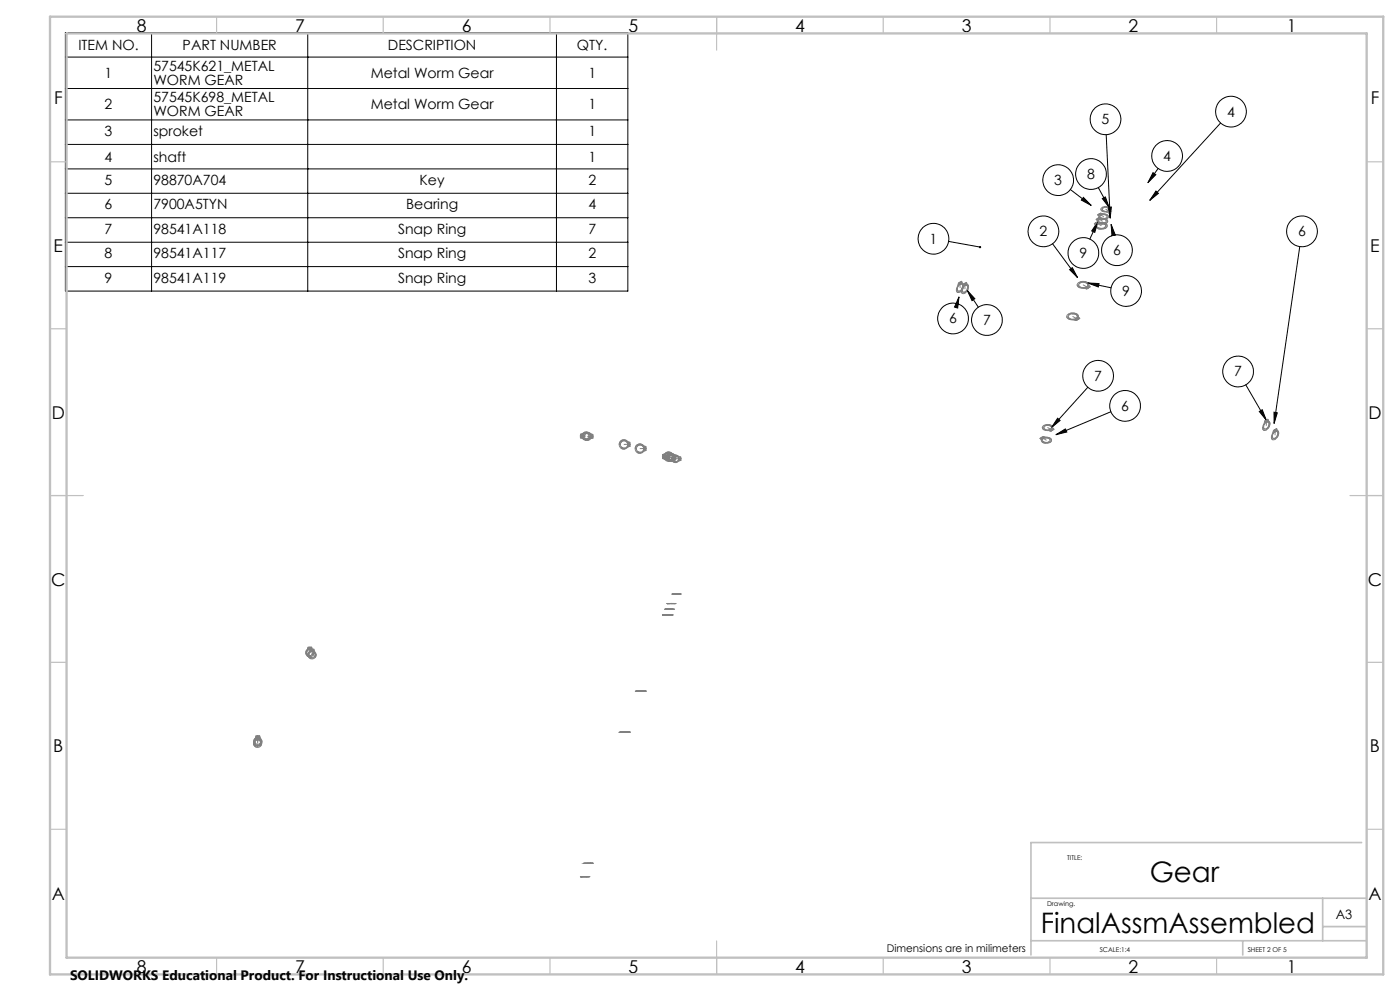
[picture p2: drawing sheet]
<svg xmlns="http://www.w3.org/2000/svg" width="420mm" height="297mm" viewBox="0 0 420 297" stroke-linecap="round" stroke-linejoin="round" font-family="sans-serif">
<g fill="none" stroke="#808080" stroke-width=".3">
<path d="M328.8 66.7l.7-.2 .6 .2a1.38 1.38 0 0 1 1.9 1.3 2.14 2.14 0 0 1-3.4-.3l.1-.3-.3-.3 .2-.3 .8 .3a1.44 1.44 0 0 1 2.3 .7 1.64 1.64 0 0 1-2.7-.2l.4-.5M328.9 65.8l.4-.3 .6 .3a.63 .63 0 0 0-.2 .8 .63 .63 0 0 0 .7 .4 .85 .85 0 0 0 1.1-.1 .85 .85 0 0 0 .2-1l-.8-.3-1 .2-.5-.4 .5-.2 .6 .2a1.18 1.18 0 0 1 1.7 1.2 1.9 1.9 0 0 1-3-.2zM329.4 64.4l.3-.2 .2 .2 .4 .1a.65 .65 0 0 0-.1 .9 .65 .65 0 0 0 .8 .1 .66 .66 0 0 0 .9-.1 .66 .66 0 0 0 0-.8l-.6-.3-1 .2-.1-.3-.4-.1 .5-.2 .6 .2a1.12 1.12 0 0 1 1.5 1.1 1.64 1.64 0 0 1-2.7-.3zM330.5 62.3a1.63 1.63 0 0 1 2.6 .4l.3 .5-.2 .3-.6 .2-.7-.2a1.13 1.13 0 0 1-1.6-1zM330.8 62.5a1.11 1.11 0 0 1 1.1-.4 1.11 1.11 0 0 1 .8 .8 1.2 1.2 0 0 1-2-.3zM332.5 63.1l.5 .1 .1 .3M332.5 63.2l.2 .3h.4M287.6 84.9l.4-.3v.7v-.7l.4-.2 .2 .5a1.55 1.55 0 0 1-.5 2.6 .76 .76 0 0 1-1.1 0 .76 .76 0 0 1 0-1.1zM287.7 84.9l.2 .2-.2 .1zM287.8 85.4a.65 .65 0 0 1 1-.1 .65 .65 0 0 1-.1 1 .84 .84 0 0 1-.5 .8 .84 .84 0 0 1-1-.1l.1-.8zM288.2 84.7h.2l-.3 .2zM289 85.3l.4-.4 .1 .7a1.14 1.14 0 0 0-.8 .9 1.14 1.14 0 0 0 .4 1.1 1.28 1.28 0 0 0 .8-2.1l-.4 .1v-.7l.4-.2 .2 .5a1.6 1.6 0 0 1-.5 2.6 .77 .77 0 0 1-1.1 0 .77 .77 0 0 1 0-1.1z"/>
<path d="M289.2 85.3h.1l-.1 .3zM289.7 84.9l-.1 .4zM320.2 94.4a2.15 2.15 0 0 1 3.3 .4l.3 .6-.2 .3-.7 .3-.7-.2a1.48 1.48 0 0 1-2.1-1.2zM320.7 94.4a1.56 1.56 0 0 1 2.5 .6 1.63 1.63 0 0 1-2.7-.1zM322.7 95.7l.3 .1zM322.8 95.4l.6 .4M323.3 84.9a2.04 2.04 0 0 1 3.3 .5l.4 .5-.4 .4-.7-.3 .6 .3-.6 .3-.6-.2a1.38 1.38 0 0 1-2-1.3zM323.8 85a1.56 1.56 0 0 1 2.5 .5 1.56 1.56 0 0 1-2.7-.2zM326.3 85.9l.4 .1zM174.2 130.1l.6-.1a1.22 1.22 0 0 1 1.8-.2 1.22 1.22 0 0 1 0 1.8 1.22 1.22 0 0 1-1.8-.2l-.6-.2-.1-.5h.7a.94 .94 0 0 0 1.2 1 .94 .94 0 0 0 .4-1.6 .94 .94 0 0 0-1.6 .3v.3h-.7zM175.3 130l.5-.4h.8l1.2 .7v.4h-.6a.94 .94 0 0 0-1.4-.7 .94 .94 0 0 0 0 1.6 .94 .94 0 0 0 1.4-.7l.7-.1-.1 .5-.6 .2a1.22 1.22 0 0 1-1.7 .2 1.22 1.22 0 0 1-.2-1.7zM186.1 132.3l.6-.4 .6-.1 1.5 .8 .2 .5-.7 .1h.7l-.1 .5-.6 .2a1.4 1.4 0 0 1-2 .4 1.4 1.4 0 0 1-.2-2z"/>
<path d="M191 133.4l1.1-.3 1.5 .7 .2 .6-.7 .1h.7l-.1 .5-.6 .2a1.39 1.39 0 0 1-2 .3 1.39 1.39 0 0 1-.1-2.1zM198.9 136.2l.5-.1a1.39 1.39 0 0 1 2.1-.3 1.39 1.39 0 0 1 0 2.1 1.39 1.39 0 0 1-2.1-.3l-.6-.2-.1-.5h.7a1.11 1.11 0 0 0 1.7 .9 1.11 1.11 0 0 0 0-1.9 1.11 1.11 0 0 0-1.7 .9h-.7zM200.1 137h-.6l.1 .6 1.2 .2a1.12 1.12 0 0 0 1.6 .3 1.12 1.12 0 0 0 .1-1.7 1.12 1.12 0 0 0-1.7 .2l-.6 .1-.1 .5M200.1 137.2l.1 .5M200.1 137h-.6l.1-.5 .5-.2a1.22 1.22 0 0 1 1.8-.2 1.22 1.22 0 0 1 0 1.8 1.22 1.22 0 0 1-1.8-.2M200.1 137.2h.2M200.3 137.2l.2-.2 .1 .2M200.3 137.2l.1 .2 .2-.2M200.6 137.2h.2M201.8 136.8l1-.4 1.4 .6v.9l-.6 .2a1.12 1.12 0 0 1-1.6 .3 1.12 1.12 0 0 1-.2-1.6zM203.6 137.5h.1M203.7 137.5l.2-.2 .2 .2"/>
<path d="M203.7 137.5l.1 .2 .3-.2M204.1 137.5h.1M312.2 131.3l.3-.2 .5 .3-.5-.3 .5-.2 .7 .2a1.15 1.15 0 0 1 1.2 0 1.15 1.15 0 0 1 .4 1.2 1.8 1.8 0 0 1-2.9-.4zM312.8 131.6a1.3 1.3 0 0 1 2.2 .4 1.24 1.24 0 0 1-1.2 .6 1.24 1.24 0 0 1-1.1-.8zM315 128.9l.4 .1zM315.1 128.6a.65 .65 0 0 0 .2-.8 .65 .65 0 0 0-.8-.3 .87 .87 0 0 0-1 .1 .87 .87 0 0 0-.2 .9l.7 .3 1.1-.1 .6 .2 .4-.3-.4-.3a1.65 1.65 0 0 0-2.7-.7 .84 .84 0 0 0-.1 1 .84 .84 0 0 0 .9 .4l1.3 .2 .6-.2M379.4 126.3l.4-.4 .1 .7v-.7l.5-.2 .1 .5a1.7 1.7 0 0 1-.6 2.7 .77 .77 0 0 1-1-.2 .77 .77 0 0 1 0-1zM379.4 127a.7 .7 0 0 1 1.1-.5 .7 .7 0 0 1 .1 1.2 .87 .87 0 0 1-.6 .8 .87 .87 0 0 1-.9-.2v-.6zM379.6 126.3h.2l-.2 .3zM380.1 126l.2 .1-.3 .2zM382.2 129.7a.69 .69 0 0 1 1.1-.2 .69 .69 0 0 1-.2 1.1 .75 .75 0 0 1-.5 .7 .75 .75 0 0 1-.9-.3l.1-.7zM382.2 129.1h.2l-.1 .3z"/>
<path d="M382.5 128.8l-.5 .3-.1 .6a1.22 1.22 0 0 0 .1 2.1 1.85 1.85 0 0 0 1.2-2.7l-.2-.6-.3 .1-.2 .1v.7M201.5 178h2.1zM201.9 178h1.7zM203.6 178h.6M203.7 178h.4M92.9 194l-.5 .1-.1 .5a1.22 1.22 0 0 0-.3 1.8 1.22 1.22 0 0 0 1.9 0 1.22 1.22 0 0 0-.3-1.8M92.9 194v.6M93 194l.5 .1 .1 .5M93 194.7h1.1l.2 .5a1.22 1.22 0 0 1 .2 1.8 1.22 1.22 0 0 1-1.8 0 1.22 1.22 0 0 1 .2-1.8zM93.6 194.6v.7M198.7 184.3h3.3h-2.6M198.7 184.3h.2"/>
<path d="M198.7 184.3h.7M198.9 184.3h.3zM199.4 184.3h2.2zM199.5 182.6h.1M199.5 182.6h.6M199.7 182.6h.3zM200.1 180.9h.1M200.1 182.6h1.9zM200.1 182.6h2.3zM200.1 180.9h.7M200.3 180.9h.3zM200.8 180.9h2z"/>
<path d="M200.8 180.9h1.7zM200.8 180.9h-.7M185.8 219.4l2.5 .1zM186.1 219.4l2.2 .1zM188.3 219.4l.7 .1M188.5 219.4h.3zM188.5 219.5h.3zM189 219.5h.1M190.5 207.1h2.6zM190.9 207.1h2.2zM193.1 207.1h.7M193.3 207.1h.3z"/>
<path d="M193.8 207.1h.1M76.8 221.2l.5-.1v.7a.93 .93 0 0 0-.7 1.4 .93 .93 0 0 0 1.5 0 .93 .93 0 0 0-.7-1.4l-.1-.7 .5 .1 .2 .6a1.22 1.22 0 0 1 .2 1.8 1.22 1.22 0 0 1-1.8 0 1.22 1.22 0 0 1 .2-1.8zM76.8 220.7l.5-.1v.6a.93 .93 0 0 0-.7 1.4 .93 .93 0 0 0 1.6 0 .93 .93 0 0 0-.7-1.4l-.1-.6 .5 .1 .1 .5a1.22 1.22 0 0 1 .3 1.8 1.22 1.22 0 0 1-1.9 0 1.22 1.22 0 0 1 .3-1.8zM175 258.8h2.2zM175.3 258.8h1.9zM177.2 258.7l.6 .1M177.4 258.8h.3zM177.4 258.7h.3zM174.1 262.7h.7M174.3 262.7h.3zM174.8 262.7h1.8zM174.8 262.7h2.2z"/>
<circle cx="328.8" cy="67.1" r=".18"/>
<circle cx="329.3" cy="65.8" r=".16"/>
<circle cx="329.3" cy="66.7" r=".17"/>
<circle cx="329.8" cy="65.5" r=".16"/>
<circle cx="323.4" cy="95.4" r=".19"/>
<circle cx="326" cy="86.3" r=".18"/>
<circle cx="174.4" cy="131" r=".16"/>
<circle cx="174.5" cy="130.4" r=".14"/>
<circle cx="177.5" cy="130.5" r=".14"/>
<circle cx="177.5" cy="131" r=".16"/>
<circle cx="187.2" cy="133.2" r="1.1"/>
<circle cx="188.6" cy="132.9" r=".17"/>
<circle cx="188.7" cy="133.5" r=".17"/>
<circle cx="192" cy="134.5" r="1.09"/>
<circle cx="193.4" cy="134.1" r=".17"/>
<circle cx="193.4" cy="134.7" r=".17"/>
<circle cx="199.1" cy="137.1" r=".17"/>
<circle cx="199.1" cy="136.5" r=".17"/>
<circle cx="199.8" cy="137.3" r=".15"/>
<circle cx="199.8" cy="136.7" r=".15"/>
<circle cx="201.1" cy="137" r=".94"/>
<circle cx="201.6" cy="137.2" r=".84"/>
<circle cx="202.7" cy="137.5" r=".86"/>
<circle cx="312.5" cy="131.4" r=".14"/>
<circle cx="313" cy="131.1" r=".15"/>
<circle cx="315.6" cy="128.6" r=".16"/>
<circle cx="382.8" cy="128.9" r=".16"/>
<circle cx="92.7" cy="194.3" r=".14"/>
<circle cx="92.9" cy="195.6" r=".93"/>
<circle cx="93.2" cy="194.3" r=".15"/>
<circle cx="93.3" cy="194.9" r=".15"/>
<circle cx="93.6" cy="196.2" r=".92"/>
<circle cx="93.9" cy="194.9" r=".15"/>
<circle cx="77" cy="221.4" r=".14"/>
<circle cx="77.1" cy="220.9" r=".15"/>
<circle cx="77.5" cy="221.4" r=".15"/>
<circle cx="77.6" cy="220.9" r=".15"/>
</g>
<g fill="none" stroke="#000" stroke-width=".3">
<path d="M19.6 9.8h168.7v77.4h-168.7zM19.6 17.1h168.7M45.5 9.8v77.4M92.3 9.8v77.4M166.9 9.8v77.4M19.6 26.5h168.7M19.6 35.9h168.7M366.2 36.9l-21.3 23.1M19.6 43.3h168.7M19.6 50.6h168.7M19.6 57.9h168.7M321.1 56.8l6.2 4.8"/>
<path d="M325 59.2l2.3 2.4-2.9-1.6zM329.5 56.2l3.2 6M330.7 59.5l.9-.5 1.1 3.2zM331.9 40.4l1.2 25M345.9 51.7l.8 .6-2.3 2.4zM346.8 57.3l.7 .7-2.6 2zM347.5 50.5l-3.1 4.2M19.6 65.3h168.7M19.6 72.6h168.7M19.6 79.9h168.7M284.6 72.4l9.4 1.6M315.8 73.1l7.5 10.1"/>
<path d="M329.4 66.4l-2.4 5.2M329.4 66.4l-1 3.2-.9-.4zM332.4 62.1h1l-.3 3.3zM333.3 67.3l.8 3.2M333.3 67.3l1.3 3.1-1 .2zM389.9 73.9l-7.7 53M287.7 89l-.5 2M287.7 89l-.4 3.3-1-.3zM290.2 87.1l3.3 5M290.2 87.1l2.3 2.4-.9 .6zM320.9 80.8l.8-.6 1.6 3zM326.4 84.8l6.9 1.5"/>
<path d="M326.4 84.8l3.3 .2-.2 1zM326.4 116.1l-10.9 12M373.7 115.3l6.2 10.6M316.8 130.3l2.8-1.8 .4 1zM317.3 125.3l.7 .7-2.5 2.1zM333.3 123.4l-16.5 6.9M377.8 123.3l.9-.5 1.2 3.1zM382.2 123.5l1 .2-1 3.2z"/>
<circle cx="331.6" cy="35.7" r="4.6"/>
<circle cx="369.3" cy="33.5" r="4.6"/>
<circle cx="317.4" cy="54" r="4.6"/>
<circle cx="327.3" cy="52.1" r="4.6"/>
<circle cx="350.1" cy="46.7" r="4.6"/>
<circle cx="280" cy="71.6" r="4.6"/>
<circle cx="313" cy="69.3" r="4.6"/>
<circle cx="325" cy="75.8" r="4.6"/>
<circle cx="335.1" cy="75" r="4.6"/>
<circle cx="390.6" cy="69.3" r="4.6"/>
<circle cx="285.9" cy="95.5" r="4.6"/>
<circle cx="296.1" cy="95.9" r="4.6"/>
<circle cx="337.8" cy="87.2" r="4.6"/>
<circle cx="329.5" cy="112.6" r="4.6"/>
<circle cx="371.4" cy="111.3" r="4.6"/>
<circle cx="337.5" cy="121.6" r="4.6"/>
</g>
<path d="M331 66.9a1.25 1.25 0 0 0-1.9 1 1.61 1.61 0 0 0 2.6-.4l-.7-.6M323 94.5a.96 .96 0 0 1-.2 1 .96 .96 0 0 1-1.1 .2 .84 .84 0 0 1-1-.3 .84 .84 0 0 1 0-1 1.97 1.97 0 0 1 2.3 .1M326.2 85a.96 .96 0 0 1-.3 1.1 .96 .96 0 0 1-1.1 .1 .84 .84 0 0 1-.9-.2 .84 .84 0 0 1-.1-1 1.97 1.97 0 0 1 2.4 0M187.5 132.1a1.1 1.1 0 0 1 .5 1.8 1.1 1.1 0 0 1-1.8-.3 1.1 1.1 0 0 1 1.2-1.5h.1M192.3 133.4a1.1 1.1 0 0 1 .5 1.8 1.1 1.1 0 0 1-1.8-.4 1.1 1.1 0 0 1 1.2-1.4h.1M200.2 135.8a1.1 1.1 0 0 0-.5 1.8 1.1 1.1 0 0 0 1.9-.4 1.1 1.1 0 0 0-1.2-1.4h-.2" fill="none" stroke="#808080" stroke-width=".3" stroke-dasharray="15.2 1.3 1.3 1.3" stroke-dashoffset="13.7" stroke-linecap="butt"/>
<path d="M331.3 66.8a1.75 1.75 0 0 0-2.6 1.1 2.09 2.09 0 0 0 3.5-.2l-.3-.6-.6-.3M323.3 94.3a1.08 1.08 0 0 1-.1 1.2 1.08 1.08 0 0 1-1.2 .3 1.32 1.32 0 0 1-1.8-1.3 2.39 2.39 0 0 1 3.1-.2M326.4 84.9a1.08 1.08 0 0 1-.1 1.2 1.08 1.08 0 0 1-1.2 .3 1.32 1.32 0 0 1-1.8-1.4 2.39 2.39 0 0 1 3.1-.1" fill="none" stroke="#808080" stroke-width=".3" stroke-dasharray="15.2 1.3 1.3 1.3" stroke-dashoffset="12.7" stroke-linecap="butt"/>
<g fill="none" stroke="#808080" stroke-width=".3" stroke-dasharray="15.2 1.3 1.3 1.3" stroke-dashoffset="14.2" stroke-linecap="butt">
<path d="M331.3 65.7a1.01 1.01 0 0 0-1.1-.1 1.01 1.01 0 0 0-.5 1 1.26 1.26 0 0 0 2.1-.5l-.5-.4M288.8 85.5a.91 .91 0 0 0-1-.2 .91 .91 0 0 0-.5 .9 .66 .66 0 0 0 .2 1 .66 .66 0 0 0 .9-.4l.4-.7v-.6M290.3 85.8a.91 .91 0 0 0-1.1-.2 .91 .91 0 0 0-.5 .9 .66 .66 0 0 0 .3 1.1 .66 .66 0 0 0 .9-.5l.3-.7 .1-.6M175.5 129.8a.93 .93 0 0 0-.5 1.5 .93 .93 0 0 0 1.6-.3 .93 .93 0 0 0-1-1.2h-.1M176.5 129.9a.93 .93 0 0 1 .5 1.5 .93 .93 0 0 1-1.6-.3 .93 .93 0 0 1 1-1.3l.1 .1M200.8 136.1a.93 .93 0 0 0-.4 1.5 .93 .93 0 0 0 1.6-.3 .93 .93 0 0 0-1-1.2h-.2M314.4 131.3a1.01 1.01 0 0 0-1.1-.1 1.01 1.01 0 0 0-.5 1 1.26 1.26 0 0 0 2.2-.5l-.6-.4M315.3 127.8a.9 .9 0 0 1-.3 1 .9 .9 0 0 1-1.1 0 .7 .7 0 0 1-.7-.8 .7 .7 0 0 1 .9-.5l1.2 .3M380.7 126.8a.91 .91 0 0 0-1.1-.2 .91 .91 0 0 0-.4 .9 .66 .66 0 0 0 .2 1.1 .66 .66 0 0 0 .9-.5l.4-.7v-.6M383.3 129.6a.91 .91 0 0 0-1-.2 .91 .91 0 0 0-.5 1 .66 .66 0 0 0 .2 1 .66 .66 0 0 0 .9-.5l.4-.7v-.6M92.1 195.3a.93 .93 0 0 1 1.5-.4 .93 .93 0 0 1-.3 1.5 .93 .93 0 0 1-1.3-1l.1-.1M92.7 195.9a.93 .93 0 0 1 1.6-.4 .93 .93 0 0 1-.4 1.5 .93 .93 0 0 1-1.2-1v-.1"/>
<path d="M76.4 222.4a.93 .93 0 0 1 1.5-.4 .93 .93 0 0 1-.3 1.6 .93 .93 0 0 1-1.2-1.1v-.1M76.5 221.8a.93 .93 0 0 1 1.5-.3 .93 .93 0 0 1-.3 1.5 .93 .93 0 0 1-1.3-1l.1-.2"/>
</g>
<g fill="none" stroke="#808080" stroke-width=".3" stroke-dasharray="15.2 1.3 1.3 1.3" stroke-dashoffset="13.3" stroke-linecap="butt">
<path d="M331.5 65.5a1.47 1.47 0 0 0-2.2 1 1.83 1.83 0 0 0 3-.2l-.3-.5-.5-.3M289.1 85.3a.89 .89 0 0 0-1-.4 .89 .89 0 0 0-.7 .7 1.15 1.15 0 0 0-.5 1.1 1.15 1.15 0 0 0 .8 .9 2.16 2.16 0 0 0 1.4-2.3M290.5 85.6a.89 .89 0 0 0-.9-.4 .89 .89 0 0 0-.7 .7 1.15 1.15 0 0 0-.6 1.1 1.15 1.15 0 0 0 .8 1 2.16 2.16 0 0 0 1.4-2.4M175.4 129.5a1.22 1.22 0 0 0-.5 2 1.22 1.22 0 0 0 2-.4 1.22 1.22 0 0 0-1.3-1.6h-.2M176.6 129.6a1.22 1.22 0 0 1 .5 2 1.22 1.22 0 0 1-2-.4 1.22 1.22 0 0 1 1.3-1.6h.2M200.8 135.8a1.22 1.22 0 0 0-.5 2.1 1.22 1.22 0 0 0 2-.5 1.22 1.22 0 0 0-1.3-1.6h-.2M314.7 131.1a1.47 1.47 0 0 0-2.2 1.1 1.83 1.83 0 0 0 3-.3l-.3-.5-.5-.3M315.6 127.7a.95 .95 0 0 1-.1 1.1 .95 .95 0 0 1-1.1 .2 1.09 1.09 0 0 1-1.2-.1 1.09 1.09 0 0 1-.3-1.1 2.13 2.13 0 0 1 2.7-.1M380.9 126.6a.89 .89 0 0 0-.9-.4 .89 .89 0 0 0-.7 .7 1.15 1.15 0 0 0-.6 1.1 1.15 1.15 0 0 0 .8 1 2.16 2.16 0 0 0 1.4-2.4M383.6 129.4a.89 .89 0 0 0-.9-.4 .89 .89 0 0 0-.8 .7 1.15 1.15 0 0 0-.5 1.1 1.15 1.15 0 0 0 .8 1 2.16 2.16 0 0 0 1.4-2.4M91.8 195.3a1.22 1.22 0 0 1 2-.6 1.22 1.22 0 0 1-.5 2.1 1.22 1.22 0 0 1-1.5-1.4v-.1M92.5 195.9a1.22 1.22 0 0 1 2-.6 1.22 1.22 0 0 1-.5 2.1 1.22 1.22 0 0 1-1.6-1.4l.1-.1"/>
<path d="M76.1 222.4a1.22 1.22 0 0 1 2-.5 1.22 1.22 0 0 1-.4 2 1.22 1.22 0 0 1-1.6-1.4v-.1M76.2 221.8a1.22 1.22 0 0 1 2-.5 1.22 1.22 0 0 1-.5 2.1 1.22 1.22 0 0 1-1.6-1.4l.1-.2"/>
</g>
<path d="M331.6 64.4a.86 .86 0 0 0-1.1-.1 .86 .86 0 0 0-.3 1 1.08 1.08 0 0 0 1.1 .2 1.08 1.08 0 0 0 .7-.8l-.4-.3M332.7 62.4a.94 .94 0 0 1-.6 1 .94 .94 0 0 1-1-.2 .59 .59 0 0 1-.3-.8 .59 .59 0 0 1 .8-.3l1.1 .3M201.4 136.4a.84 .84 0 0 0-.4 1.4 .84 .84 0 0 0 1.4-.3 .84 .84 0 0 0-.8-1.2l-.2 .1M203 136.7a.84 .84 0 0 1 .4 1.4 .84 .84 0 0 1-1.4-.3 .84 .84 0 0 1 .9-1.1h.1" fill="none" stroke="#808080" stroke-width=".3" stroke-dasharray="15.2 1.3 1.3 1.3" stroke-dashoffset="14.5" stroke-linecap="butt"/>
<path d="M331.8 64.2a1.27 1.27 0 0 0-2 1 1.63 1.63 0 0 0 2.7-.4l-.7-.6M332.9 62.3a.9 .9 0 0 1-.1 1 .9 .9 0 0 1-1.1 .2 .95 .95 0 0 1-1-.2 .95 .95 0 0 1-.3-1 1.96 1.96 0 0 1 2.5 0M201.4 136.1a1.12 1.12 0 0 0-.5 1.8 1.12 1.12 0 0 0 1.9-.4 1.12 1.12 0 0 0-1.2-1.4h-.2M203 136.4a1.12 1.12 0 0 1 .5 1.9 1.12 1.12 0 0 1-1.9-.4 1.12 1.12 0 0 1 1.2-1.5h.2" fill="none" stroke="#808080" stroke-width=".3" stroke-dasharray="15.2 1.3 1.3 1.3" stroke-dashoffset="13.6" stroke-linecap="butt"/>
<path d="M203 178h.6h-1.7h1.1M200.8 182.6h-.6h1.8h-1.2M201.4 180.9h-.6h1.7h-1.1M176.5 258.7h.7h-1.8h1.1M175.5 262.7h-.7h1.8h-1.1" fill="none" stroke="#808080" stroke-width=".3" stroke-dasharray="15.2 1.3 1.3 1.3" stroke-linecap="butt"/>
<path d="M203 178h.8h-2.2h1.4M200.2 184.3h-.8h2.2h-1.4M201.4 180.9h-.8h2.2h-1.4M187.5 219.4h.8h-2.2h1.4M192.3 207.1h.8h-2.2h1.4" fill="none" stroke="#808080" stroke-width=".3" stroke-dasharray="15.2 1.3 1.3 1.3" stroke-dashoffset="14.9" stroke-linecap="butt"/>
<path d="M200.2 184.3h-1h2.8h-1.8M187.6 219.4h1h-2.8h1.8M192.3 207.1h1.1h-2.8h1.7" fill="none" stroke="#808080" stroke-width=".3" stroke-dasharray="15.2 1.3 1.3 1.3" stroke-dashoffset="14.4" stroke-linecap="butt"/>
<path d="M200.8 182.6h-.9h2.5h-1.6M176.6 258.7h.8h-2.4h1.6M175.4 262.7h-.8h2.4h-1.6" fill="none" stroke="#808080" stroke-width=".3" stroke-dasharray="15.2 1.3 1.3 1.3" stroke-dashoffset="14.7" stroke-linecap="butt"/>
<path d="M187.6 131.8a1.39 1.39 0 0 1 .6 2.4 1.39 1.39 0 0 1-2.4-.6 1.39 1.39 0 0 1 1.6-1.8h.2M192.3 133.1a1.39 1.39 0 0 1 .7 2.3 1.39 1.39 0 0 1-2.4-.5 1.39 1.39 0 0 1 1.6-1.8h.1M200.2 135.5a1.39 1.39 0 0 0-.6 2.3 1.39 1.39 0 0 0 2.3-.5 1.39 1.39 0 0 0-1.5-1.8h-.2" fill="none" stroke="#808080" stroke-width=".3" stroke-dasharray="15.2 1.3 1.3 1.3" stroke-dashoffset="12.8" stroke-linecap="butt"/>
<g fill="none" stroke="#c0c0c0" stroke-width=".35">
<path d="M65 5v5M115 5v5M165 5v5M215 5v10M265 5v5M315 5v5M365 5v5M15 48.5h5M410 48.5h5M15 98.5h5M410 98.5h5M15 148.5h10"/>
<path d="M405 148.5h10M15 198.5h5M410 198.5h5M15 248.5h5M410 248.5h5M65 287v5M115 287v5M165 287v5M215 282v10M265 287v5M315 287v5M365 287v5"/>
</g>
<path d="M408.5 252.5h-99.2v33.7M309.3 269.2h100.5M396.8 269.2v12.7M396.8 277.7h13M309.3 281.9h100.5M372.8 281.9v4.3" fill="none" stroke="#c0c0c0" stroke-width=".5"/>
<path d="M15 5h400v287h-400zM20 10h390v277h-390z" fill="none" stroke="#c0c0c0" stroke-width=".7"/>
<g fill="none" stroke="#808080" stroke-width=".3" stroke-dasharray="15.2 1.3 1.3 1.3">
<path d="M328.3 67l.4 .4M328.3 67l1.1 .1M328.7 67.4l.3 .1M328.8 66.7l-.5 .3M328.9 66.7l.5-.3M328.9 65.7l.4 .4M328.9 65.7l1 .1M329.3 66.1l.3 .1M329.3 65.5l-.4 .2M329.3 64.4l.4 .4M329.3 64.4l1 .1M329.4 65.4l.4-.2"/>
<path d="M329.4 66.4l.7 .3M329.4 67.1l-.6-.4M329.7 64.1l-.4 .3M329.7 64.8h.3M329.8 64.1l.6 .4M329.8 64.1l.4-.2M329.8 65.2l.7 .2M329.9 65.8l-.6-.4M330.1 66.7v.1M330.2 63.9l.7 .2M330.3 64.5l-.6-.4M330.3 64.5l-.5-.4"/>
<path d="M330.4 67.6l-1-.5M330.5 65.4l.1 .2M330.7 66.3l-.8-.5M330.9 64.1v.2M331 62.3l-.3-.2M331.1 64.9l-.8-.4M331.3 68.2l.3 .2M331.5 66.8l.3 .1M331.8 62.7l.7 .4M331.8 65.3l.3 .2M332 63.5l-.1-.2M332.5 63.2l.6 .3"/>
<path d="M332.5 63.1l.6 .4M332.7 63.7l-.7-.2M332.7 63.7l-.2-.5M333.1 62.8h-.3M333.1 63.5l-.4 .2M333.1 63.5l-.6-.4M333.1 63.5l.4-.3M333.5 63.2l-.4-.4M287.4 85.6l.1 .1M287.5 84.9l-.1 .7M287.5 84.9l.5 .3M288 84.6l-.5 .3"/>
<path d="M288 86.2v-1M288 87.1v.4M288 85.2v-.6M288 84.6l.5-.3M288.5 84.3l.1 .6M288.6 84.9l-.1 .2M288.9 85.9l.1 .1M289 85.2l-.1 .7M289 85.2l.5 .4M289.5 84.9l-.5 .3M289.5 86.5v-.9M289.5 87.5v.3"/>
<path d="M289.5 85.6v-.7M289.5 84.9l.5-.3M290 84.6l.1 .6M290.1 85.2l-.1 .3M320.9 94.3l-.4-.2M321.8 94.9l1 .5M322.2 95.8l-.1-.2M322.8 95.4l.6 .3M322.9 96.1l-.7-.3M322.9 96.1l-.1-.7M323.4 95.8l-.5 .3M323.5 95.7l.4-.3"/>
<path d="M323.5 95h-.3M323.9 95.4l-.4-.4M324 84.8l-.3-.1M325 85.4l1 .5M325.3 86.4v-.2M326 85.9l.6 .4M326 86.6l-.7-.2M326 86.6l-.1-.6M326.5 86.3l-.5 .3M326.6 86.3l.5-.3M326.6 85.5h-.3M327.1 86l-.5-.5"/>
<path d="M174.1 130.7v.5M174.1 131.2l.7 .2M174.1 131.2l.7-.5M174.1 130.6v-.5M174.1 130.1l.7-.1M174.8 131.4l.2-.2M174.8 130.7h-.7M174.8 130l.2 .1M175.4 130.8h-.4M175.7 130.7h-.9M176.3 130.8l.9-.1M176.7 130.7h.3"/>
<path d="M177.2 130.1l-.2 .1M177.2 130.7h.7M177.2 131.4l-.2-.1M177.9 130.2l-.7-.1M177.9 130.7v-.5M177.9 130.8v.5M177.9 131.3l-.7 .1M177.9 131.3l-.7-.5M186.1 133.2h-.3M187.2 133.2h1.1M188.3 132.4l-.2 .2M188.3 133.2h.7"/>
<path d="M188.4 133.9l-.2-.1M189 132.6l-.7-.2M189 133.1v-.5M189 133.2v.6M189 133.8l-.6 .1M189 133.8l-.7-.6M190.9 134.5h-.3M192 134.4h1.1M193.1 133.7l-.2 .1M193.1 134.4h.7M193.2 135.2l-.3-.2M193.8 133.8l-.7-.1"/>
<path d="M193.8 134.4v-.6M193.8 134.4v.6M193.8 135l-.6 .2M193.8 135l-.7-.6M198.8 136.8v.6M198.8 137.4l.6 .2M198.8 137.4l.6-.6M198.8 136.8v-.6M198.8 136.2l.6-.1M199.4 137.6l.2-.2M199.4 136.8h-.6M199.4 136.1l.2 .1"/>
<path d="M199.5 137v.5M199.5 137.5l.6 .2M199.5 137.5l.7-.5M199.5 137v-.6M199.5 136.4l.7-.1M200.1 137.7l.2-.1M200.2 137.2v.4M200.2 137.6l.6 .2M200.2 137.6l.6-.4M200.2 137.1l.6 .1M200.2 137.1v-.4M200.2 137h-.7"/>
<path d="M200.2 136.3l.2 .1M200.2 136.7l.6-.2M200.5 136.8h-1.1M200.8 137.8l.2-.1M200.8 136.5l.2 .2M200.8 137.2h-.6M201.1 137h-.9M201.6 136.9h.4M201.7 137.2h-.9M201.9 137.5h-.3M202 137h.4M202.5 137.2h.3"/>
<path d="M202.8 137.5h.8M203.6 137.5h.7M203.6 136.8l-.2 .2M203.6 138.1l-.2-.1M204.2 137l-.6-.2M204.3 137.4l-.7 .1M204.3 137.4l-.1-.4M204.3 137.5v.5M204.3 138l-.7 .1M204.3 138l-.7-.5M312 131.4l.4 .4M312 131.4h1.1"/>
<path d="M312.4 131.8h.3M312.5 131.1l-.5 .3M312.5 131.1l.5-.3M313 130.8l.7 .3M313.1 131.4l-.6-.3M313.5 127.7l-.4-.2M313.7 131.1v.1M313.9 131.9l-.8-.5M314.3 128.1l.8 .5M314.6 129l-.1-.2M314.7 132.4l.3 .2M315.1 128.6l.6 .3"/>
<path d="M315.3 129.2l-.7-.2M315.3 129.2l-.2-.6M315.7 129l-.4 .2M315.8 128.2h-.3M315.8 128.9l.4-.2M316.2 128.7l-.4-.5M379.3 126.9l.1 .1M379.4 126.2l-.1 .7M379.4 126.2l.5 .4M379.9 125.9l-.5 .3M379.9 127.5v-.9M379.9 128.5v.3"/>
<path d="M379.9 126.6v-.7M379.9 125.9l.5-.3M380.4 125.6l.1 .6M380.5 126.2l-.1 .3M381.9 129.7l.1 .2M382.1 129l-.2 .7M382.1 129l.4 .4M382.5 128.7l-.4 .3M382.5 130.3v-.9M382.5 131.3v.4M382.5 129.4v-.7M382.6 128.7l.4-.3"/>
<path d="M383 128.4l.1 .6M383.1 129l-.1 .3M201.9 178h-.3M202.8 178h.8M203.6 178h.7M203.6 178h-.2M204.2 178h-.6M204.3 178h-.7M204.3 178h-.1M204.3 178h.1M92.3 194.6l.1 .2M92.4 194l-.1 .6"/>
<path d="M92.9 195.2l.2 .2M92.9 194h-.5M93 195.6v-1M93 196.5v.3M93 194.6v-.6M93 194h.5M93.1 194.6l-.2 .6M93.5 194l.2 .6M93.5 194l-.5 .6M93.6 194.6h-.5M93.6 196.2v-1M93.6 197.1v.3"/>
<path d="M93.6 195.2v-.6M93.6 194.6h.6M93.7 194.6l-.2 .2M94.2 194.6l.1 .6M94.2 194.6l-.6 .6M94.3 195.2l-.1 .2M198.8 184.3h.1M198.8 184.3h.6M199.4 184.3h.2M199.4 184.3h-.6M199.5 182.6h.1M199.5 182.6h.6"/>
<path d="M199.5 182.6h.7M200.1 182.6h.2M200.2 180.9h.1M200.2 180.9h.6M200.2 182.6h-.7M200.2 182.6h.2M200.5 184.3h-1.1M200.8 180.9h.2M200.8 180.9h-.6M201.1 182.6h-.9M201.6 184.3h.4M201.7 180.9h-.9"/>
<path d="M202 182.6h.4M202.5 180.9h.3M186.1 219.4h-.3M187.2 219.4h1.1M188.3 219.4h-.2M188.3 219.4h.7M188.4 219.4h-.2M189 219.4h-.7M189 219.4h.1M189 219.4h-.6M190.9 207.1h-.3M192 207.1h1.1"/>
<path d="M193.1 207.1h-.2M193.1 207.1h.7M193.2 207.1h-.3M193.8 207.1h-.7M193.8 207.1h.1M193.8 207.1h-.6M76.6 221.7l.1 .2M76.7 221.2l.1 .2M76.8 221.1l-.2 .6M76.8 220.5l-.1 .7M77.3 221.1h-.5M77.3 222.7v-.9"/>
<path d="M77.3 223.6v.4M77.3 221.8v-.7M77.3 221.1h.5M77.3 220.5h-.5M77.4 222.1v-.9M77.4 223.1v.3M77.4 221.2v-.7M77.4 220.5h.5M77.8 221.1l.2 .6M77.8 221.1l-.5 .7M77.9 220.5l.2 .7M77.9 220.5l-.5 .7"/>
<path d="M78 221.7l-.2 .2M78.1 221.2l-.2 .2M175.4 258.7h-.4M176.3 258.7h.9M177.2 258.7h-.2M177.2 258.7h.7M177.9 258.7h-.7M177.9 258.7h.1M174.1 262.7h.1M174.1 262.7h.7M174.8 262.7h.2M174.8 262.7h-.7"/>
<path d="M175.7 262.7h-.9M176.7 262.7h.3"/>
</g>
<path d="M332.4 62.1h1l-.3 3.3zM346.8 57.3l.7 .7-2.6 2zM382.2 123.5l1 .2-1 3.2zM325 59.2l2.3 2.4-2.9-1.6zM293.8 73.8v.5h.4l.2-.2-.4-.1 .4 .1-.1-.3zM320.9 80.8l.8-.6 1.6 3zM317.3 125.3l.7 .7-2.5 2.1zM316.8 130.3l2.8-1.8 .4 1zM290.2 87.1l2.3 2.4-.9 .6zM287.7 89l-.4 3.3-1-.3zM333.3 67.3l1.3 3.1-1 .2zM329.4 66.4l-1 3.2-.9-.4zM326.4 84.8l3.3 .2-.2 1zM345.9 51.7l.8 .6-2.3 2.4zM377.8 123.3l.9-.5 1.2 3.1zM330.7 59.5l.9-.5 1.1 3.2z" fill="#000"/>
<g font-size="8.5">
<text x="344.9" y="264.3">Gear</text>
<text x="312.2" y="279.5">FinalAssmAssembled</text>
</g>
<g font-size="5.3">
<text x="41" y="9.5">8</text>
<text x="88.5" y="9.5">7</text>
<text x="138.5" y="9.5">6</text>
<text x="188.5" y="9.5">5</text>
<text x="238.5" y="9.5">4</text>
<text x="288.5" y="9.5">3</text>
<text x="338.5" y="9.5">2</text>
<text x="386" y="9.5">1</text>
<text x="16.2" y="31.2">F</text>
<text x="411.2" y="31.2">F</text>
<text x="16.1" y="75.5">E</text>
<text x="411.1" y="75.5">E</text>
<text x="15.5" y="125.5">D</text>
<text x="410.5" y="125.5">D</text>
<text x="15.4" y="175.5">C</text>
<text x="410.4" y="175.5">C</text>
<text x="16" y="225.5">B</text>
<text x="411" y="225.5">B</text>
<text x="15.5" y="269.7">A</text>
<text x="410.5" y="269.7">A</text>
<text x="41" y="291.5">8</text>
<text x="88.5" y="291.5">7</text>
<text x="138.5" y="291.5">6</text>
<text x="188.5" y="291.5">5</text>
<text x="238.5" y="291.5">4</text>
<text x="288.5" y="291.5">3</text>
<text x="338.5" y="291.5">2</text>
<text x="386" y="291.5">1</text>
</g>
<g font-size="4.2">
<text x="23.5" y="15">ITEM NO.</text>
<text x="54.8" y="15">PART NUMBER</text>
<text x="116.4" y="15">DESCRIPTION</text>
<text x="173.1" y="15">QTY.</text>
<text x="31.4" y="23.3">1</text>
<text x="46" y="21.3">57545K621_METAL</text>
<text x="111.2" y="23.3">Metal Worm Gear</text>
<text x="176.5" y="23.3">1</text>
<text x="46" y="25.4">WORM GEAR</text>
<text x="31.4" y="32.8">2</text>
<text x="46" y="30.7">57545K698_METAL</text>
<text x="46" y="34.8">WORM GEAR</text>
<text x="111.2" y="32.8">Metal Worm Gear</text>
<text x="176.5" y="32.8">1</text>
<text x="368.1" y="34.9">4</text>
<text x="31.4" y="40.7">3</text>
<text x="46" y="40.7">sproket</text>
<text x="176.5" y="40.7">1</text>
<text x="330.5" y="37.2">5</text>
<text x="31.4" y="48.5">4</text>
<text x="46" y="48.5">shaft</text>
<text x="176.5" y="48.5">1</text>
<text x="326.1" y="53.6">8</text>
<text x="349" y="48.2">4</text>
<text x="31.4" y="55.4">5</text>
<text x="46" y="55.4">98870A704</text>
<text x="125.9" y="55.4">Key</text>
<text x="176.5" y="55.4">2</text>
<text x="316.3" y="55.5">3</text>
<text x="31.4" y="62.7">6</text>
<text x="46" y="62.7">7900A5TYN</text>
<text x="121.8" y="62.7">Bearing</text>
<text x="176.5" y="62.7">4</text>
<text x="31.4" y="70">7</text>
<text x="46" y="70">98541A118</text>
<text x="119.4" y="70">Snap Ring</text>
<text x="176.5" y="70">7</text>
<text x="311.9" y="70.8">2</text>
<text x="389.4" y="70.8">6</text>
<text x="31.4" y="77.4">8</text>
<text x="46" y="77.4">98541A117</text>
<text x="119.4" y="77.4">Snap Ring</text>
<text x="176.5" y="77.4">2</text>
<text x="278.9" y="73">1</text>
<text x="323.9" y="77.3">9</text>
<text x="333.9" y="76.5">6</text>
<text x="31.4" y="84.7">9</text>
<text x="46" y="84.7">98541A119</text>
<text x="119.4" y="84.7">Snap Ring</text>
<text x="176.5" y="84.7">3</text>
<text x="336.7" y="88.7">9</text>
<text x="284.8" y="96.9">6</text>
<text x="294.9" y="97.4">7</text>
<text x="370.3" y="112.8">7</text>
<text x="328.3" y="114.1">7</text>
<text x="336.4" y="123.1">6</text>
</g>
<text font-size="4.1" x="21" y="293.7">SOLIDWORKS Educational Product. For Instructional Use Only.</text>
<text font-size="3.9" x="400.7" y="275.3">A3</text>
<text font-size="3.2" x="266" y="285.4">Dimensions are in milimeters</text>
<g font-size="2">
<text x="320.2" y="257.7">TITLE:</text>
<text x="314.1" y="271.6">Drawing.</text>
<text x="329.9" y="285.4">SCALE:1:4</text>
<text x="374.3" y="285.4">SHEET 2 OF 5</text>
</g>
</svg>
